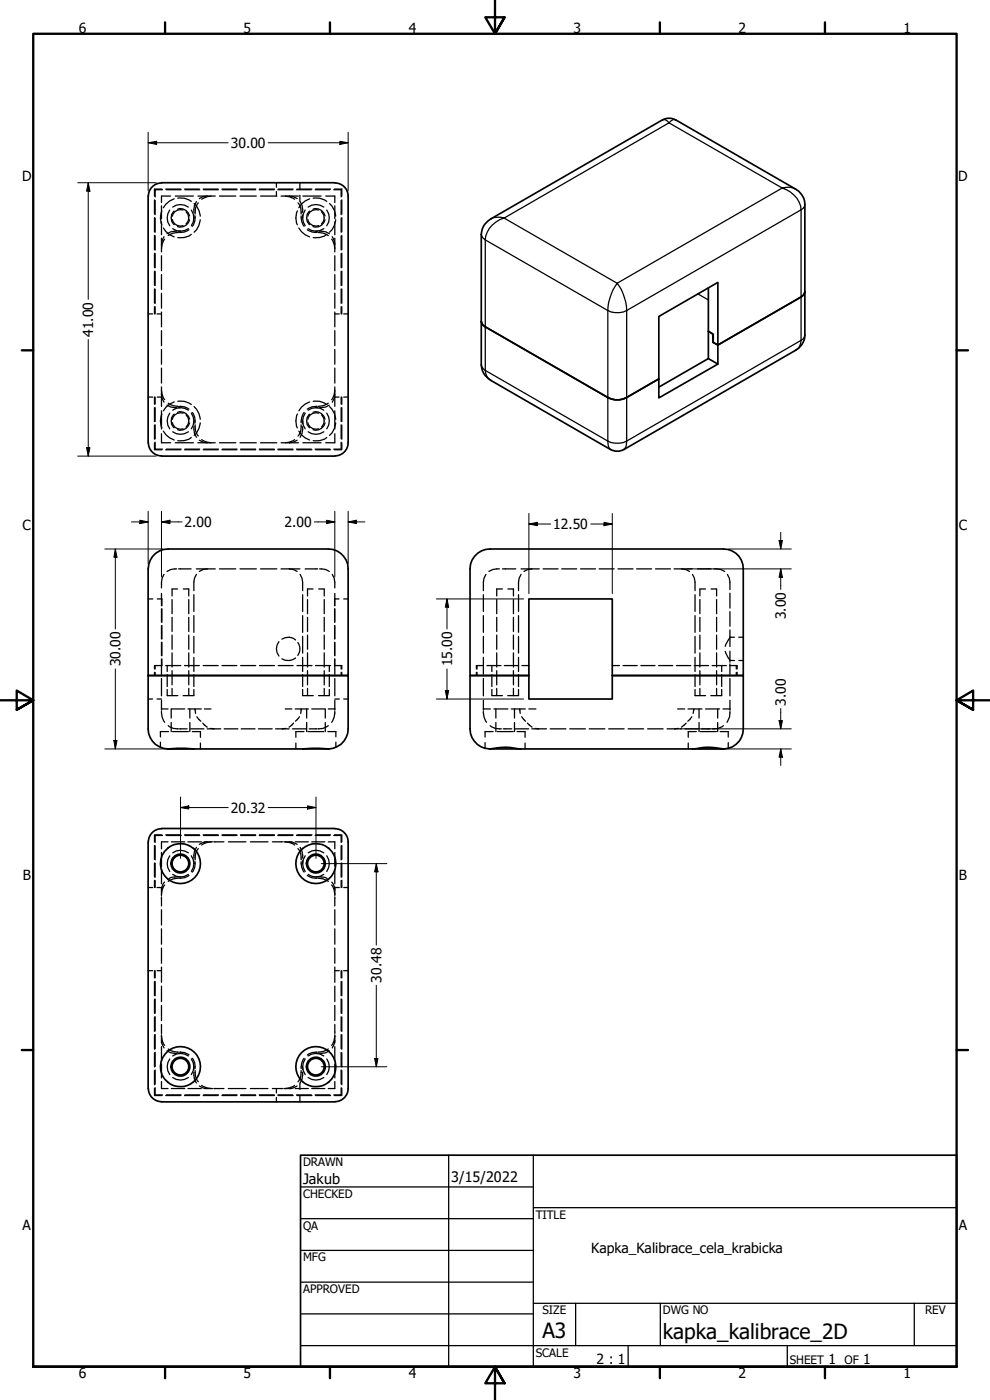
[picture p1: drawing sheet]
<svg xmlns="http://www.w3.org/2000/svg" width="297mm" height="420mm" viewBox="0 0 297 420" stroke-linecap="round" stroke-linejoin="round" font-family="sans-serif">
<!-- layer: Hidden (ANSI) -->
<g fill="none" stroke="#000" stroke-width=".38">
<path d="M46.4 60v4.2M48.6 56.7h-2.2v2.2M48.8 56.9h-2.3v2.2M49.7 56.7h4.5M49.9 56.9h4.5M51.2 58.8h-2.7v2M52.3 59.7l-1.4 .6-1.1 1-.8 1M52.6 58.8h5.4M53.3 59.5a5.2 5.2 0 0 1 4.1 .9M55.4 56.7h4.4M55.5 56.9h4.4M59.4 58.8h5.2"/>
<path d="M61 56.7h4.5M61.1 56.9h4.4M62.2 58.8l-1.3 .2-1.1 .6M63.3 58.8l-1.2 .2-1.6 .8M65.8 58.8h4.9M66.6 56.7h4.5M66.7 56.9h4.4M72 58.8h4.9M72.2 56.7h4.5M72.2 56.9h4.5M77.8 56.9h4.5M77.9 56.7h4.5"/>
<path d="M78.2 58.8h4.9M82.9 54.8v1.4M82.9 57.5v1.3M83.4 56.9h4.4M83.4 56.7h4.5M84.3 58.8h5.2M85.6 58.8l1.2 .2 1.6 .8M86.8 58.8l1.2 .2 1.2 .6M89 56.9h4.4M89.1 56.7h4.5M90 58.6v1.9l.6 1.1 .2 2.1M90 54.8v1.9"/>
<path d="M90.9 58.8h5.4M92.9 59.7l-1.3 .6-1.2 1-.7 1M94 59.5a5.2 5.2 0 0 1 4 .9M94.6 56.9h4.4M94.7 56.7h4.5M97.7 58.8h2.8v2M100.1 56.9h2.3v2.2M100.3 56.7h2.3v2.2M102.6 60v4.2M46.4 65.3v4.3M46.4 70.7v4.3M46.4 76v4.3"/>
<path d="M46.5 60.2v4.2M46.5 65.4v4.3M46.5 70.8v4.2M46.5 76.1v4.3M48.5 61.8v3.8M48.5 66.6v3.9M48.5 71.5v4.1M48.5 76.8v4.5M48.6 63.3a5.2 5.2 0 0 0 0 4.2M49 68.4l.8 1.1 1.1 1 1.4 .6M49.2 71l-.6 1.2-.1 1.2M49.4 71.8l-.8 1.5-.1 1.3"/>
<path d="M50.9 63a4 4 0 0 0 0 4.7M51.8 65.9a2.37 2.37 0 0 0 3.1 1.8M51.8 62.1a4 4 0 0 1 4.7 0M51.8 68.6l1.1 .6 1.3 .2M52.3 63.4a2.77 2.77 0 0 0 0 4M53 69.4l-1.8 .2-1.1 .5M53.3 62.8a2.75 2.75 0 0 1 3.6 2M53.5 69.8a4.8 4.8 0 0 0-3 .9M53.6 69.4h.6M54.9 63a2.45 2.45 0 0 0-3.1 1.9M55.8 63.5a2.47 2.47 0 0 1 0 3.7M56.5 68.6l-1.1 .6-1.2 .2"/>
<path d="M56.7 68.9a4 4 0 0 1-2.9 .9M56.9 66a2.78 2.78 0 0 1-3.6 2M57.4 63l.6 1.2 .2 1.2M57.4 70.3a5.2 5.2 0 0 1-4.1 1M58.2 65.4l-.2 1.3-.6 1M58.2 64.6v.8M58.2 61.1a5.6 5.6 0 0 1 1.9 3.8M58.5 64.8a3.9 3.9 0 0 1-.8 3.1M58.9 60.5l-.5 1.1-.2 2.1M59.5 60.9a4.2 4.2 0 0 0-1 3.3M60.1 66a5.6 5.6 0 0 1-1.9 3.7M89.2 63.3a5.2 5.2 0 0 0 0 4.2"/>
<path d="M89.4 60.9a4.2 4.2 0 0 1 1 3.3M89.7 68.4l.7 1.1 1.2 1 1.3 .6M90.4 64.8a4.7 4.7 0 0 0 .8 3.1M90.8 65.4l.2 1.3 .6 1M90.8 64.6v.8M91.6 63l-.6 1.2-.2 1.2M92.2 68.9a4.3 4.3 0 0 0 2.9 .9M92.4 65.9a2.37 2.37 0 0 0 3.2 1.8M92.5 68.6l1 .6 1.3 .2M92.5 62.1a4 4 0 0 1 4.7 0M92.9 63.4a2.77 2.77 0 0 0 0 4M93.9 62.8a2.75 2.75 0 0 1 3.6 2"/>
<path d="M94.8 69.4h.5M95.4 69.8a5.1 5.1 0 0 1 3.1 .9M95.6 63a2.45 2.45 0 0 0-3.2 1.9M95.9 69.4l1.8 .2 1.1 .5M96.5 63.5a2.47 2.47 0 0 1 0 3.7M97.2 68.6l-1.2 .6-1.2 .2M97.5 66a2.78 2.78 0 0 1-3.6 2M98 63a4 4 0 0 1 0 4.7M98 70.3a5.2 5.2 0 0 1-4 1M98.9 61.1a5.6 5.6 0 0 1 1.8 3.8M99.5 71.8l.8 1.5 .2 1.3M99.7 71l.6 1.2 .2 1.2"/>
<path d="M100.5 61.8v3.8M100.5 66.6v3.9M100.5 71.5v4.1M100.5 76.8v4.5M100.7 66a5.6 5.6 0 0 1-1.8 3.7M102.4 60.2v4.2M102.4 65.4v4.3M102.4 70.8v4.2M102.4 76.1v4.3M102.6 65.3v4.3M102.6 70.7v4.3M102.6 76v4.3"/>
<path d="M44.4 94.2h1.4M46.4 81.4v4.2M46.4 86.7v4.3M46.4 92.1v2.1M46.5 81.4v4.3M46.5 86.8v4.2M46.5 92.1v2.1M47.1 94.2h1.4M48.5 82.4v4.4M48.5 88v4.5M48.5 93.6v4.5M48.5 99.2v4.5"/>
<path d="M100.5 82.4v4.4M100.5 88v4.5M100.5 93.6v4.5M100.5 99.2v4.5M100.5 94.2h1.3M102.4 81.4v4.3M102.4 86.8v4.2M102.4 92.1v2.1M102.6 81.4v4.2M102.6 86.7v4.3M102.6 92.1v2.1M103.1 94.2h1.4"/>
<path d="M44.4 119.2h1.4M46.4 119.2v2.1M46.5 119.2v2.1M47.2 119.2h1.4M48.5 118.3l.1 1.3 .6 1.1M48.5 117.1l.1 1.3 .8 1.5M48.5 104.9v4.4M48.5 110.5v4.5M48.5 116.1v2.6M48.5 118.9v3.1M100.4 119.2h1.3M100.5 118.3l-.2 1.3-.6 1.1"/>
<path d="M100.5 117.1l-.2 1.3-.8 1.5M100.5 104.9v4.4M100.5 110.5v4.5M100.5 116.1v2.6M100.5 118.9v3.1M102.4 119.2v2.1M102.6 119.2v2.1M103.1 119.2h1.4M46.4 132.9v2.1h2.2M46.4 122.3v4.2M46.4 127.6v4.2M46.5 132.7v2.1h2.3"/>
<path d="M46.5 122.3v4.2M46.5 127.5v4.2M48.5 123.3v5.5M48.5 130.2v2.7h2.7M48.6 124.2a5.2 5.2 0 0 0 0 4.2M49 129.4l.8 1.1 1.1 .9 1.4 .7M49.7 135h4.5M49.9 134.8h4.5M50.1 121.6l1.1 .6 1.8 .1M50.5 121a4.8 4.8 0 0 0 3 1M50.9 124a4 4 0 0 0 0 4.7M51.8 126.9a2.37 2.37 0 0 0 3.1 1.8"/>
<path d="M51.8 129.6a4 4 0 0 0 4.7 0M52.3 120.6l-1.4 .7-1.1 .9-.8 1.1M52.3 124.3a2.77 2.77 0 0 0 0 4.1M52.6 132.9h5.4M53.3 123.7a2.75 2.75 0 0 1 3.6 2.1M53.3 120.4a5.2 5.2 0 0 1 4.1 1M53.6 122.3h.6M53.8 122a4 4 0 0 1 2.9 .8M54.2 122.3l1.2 .2 1.1 .6M54.2 122.3l-1.3 .2-1.1 .6M54.9 124a2.45 2.45 0 0 0-3.1 1.8M55.4 135h4.4"/>
<path d="M55.5 134.8h4.4M55.8 124.5a2.47 2.47 0 0 1 0 3.7M56.9 126.9a2.78 2.78 0 0 1-3.6 2M57.4 124l.6 1.1 .2 1.2M57.4 131.3a5.2 5.2 0 0 1-4.1 .9M57.7 123.8a3.9 3.9 0 0 1 .8 3.1M58.2 128.1l.2 2 .5 1.1M58.2 126.3l-.2 1.3-.6 1.1M58.2 126.3v.9M58.2 122a5.6 5.6 0 0 1 1.9 3.8M58.5 127.5a4.2 4.2 0 0 0 1 3.4M59.4 132.9h5.2"/>
<path d="M59.8 132.1l1.1 .6 1.3 .2M60.1 126.9a5.6 5.6 0 0 1-1.9 3.8M60.5 131.9l1.6 .8 1.2 .2M61 135h4.5M61.1 134.8h4.4M65.8 132.9h4.9M66.6 135h4.5M66.7 134.8h4.4M72 132.9h4.9M72.2 135h4.5M72.2 134.8h4.5M77.8 134.8h4.5"/>
<path d="M77.9 135h4.5M78.2 132.9h4.9M83.4 134.8h4.4M83.4 135h4.5M84.3 132.9h5.2M88.4 131.9l-1.6 .8-1.2 .2M89 134.8h4.4M89.1 135h4.5M89.2 132.1l-1.2 .6-1.2 .2M89.2 124.2a5.2 5.2 0 0 0 0 4.2M89.7 129.4l.7 1.1 1.2 .9 1.3 .7M90.4 127.5a4.2 4.2 0 0 1-1 3.4"/>
<path d="M90.8 128.1l-.2 2-.6 1.1M90.8 126.3l.2 1.3 .6 1.1M90.8 126.3v.9M90.9 132.9h5.4M91.2 123.8a4.7 4.7 0 0 0-.8 3.1M91.6 124l-.6 1.1-.2 1.2M92.4 126.9a2.37 2.37 0 0 0 3.2 1.8M92.5 129.6a4 4 0 0 0 4.7 0M92.9 120.6l-1.3 .7-1.2 .9-.7 1.1M92.9 124.3a2.77 2.77 0 0 0 0 4.1M93.9 123.7a2.75 2.75 0 0 1 3.6 2.1M94 120.4a5.2 5.2 0 0 1 4 1"/>
<path d="M94.6 134.8h4.4M94.7 135h4.5M94.8 122.3l-1.3 .2-1 .6M94.8 122.3l1.2 .2 1.2 .6M94.8 122.3h.5M95.1 122a4.3 4.3 0 0 0-2.9 .8M95.6 124a2.45 2.45 0 0 0-3.2 1.8M96.5 124.5a2.47 2.47 0 0 1 0 3.7M97.5 126.9a2.78 2.78 0 0 1-3.6 2M98 124a4 4 0 0 1 0 4.7M98 131.3a5.2 5.2 0 0 1-4 .9M98.5 121a5.1 5.1 0 0 1-3.1 1"/>
<path d="M98.8 121.6l-1.1 .6-1.8 .1M98.9 122a5.6 5.6 0 0 1 1.8 3.8M100.5 123.3v5.5M100.5 130.2v2.7h-2.8M100.7 126.9a5.6 5.6 0 0 1-1.8 3.8M102.4 122.3v4.2M102.4 127.5v4.2M102.4 132.7v2.1h-2.3M102.6 132.9v2.1h-2.3M102.6 122.3v4.2M102.6 127.6v4.2M44.4 179.7h1.4"/>
<path d="M47.2 179.7h1.4v2.1M48.5 178.1v3.7M49.2 172.4l-.6 1.1-.1 2.9M51.6 179.9v4.3M53 170.7l-1.8 .2-1.1 .6M53.3 176.8h-1.7v2.1M53.6 170.7h3.7M55 176.8h1.6v2.1M56.6 179.9v4.3M58.2 178.5v5M58.9 172.4l-.5 1.1-.2 1.2v2.6M58.9 170.7h5.7"/>
<path d="M62.2 170.7l-1.3 .2-1.1 .6M65.8 170.7h4.9M72 170.7h4.9M78.2 170.7h4.9M84.3 170.7h5.7M86.8 170.7l1.2 .2 1.2 .6M90 172.4l.6 1.1 .2 1.2v2.6M90.8 178.5v5M91.6 170.7h3.7M92.3 179.9v4.3M93.9 176.8h-1.6v2.1M95.6 176.8h1.7v2.1"/>
<path d="M95.9 170.7l1.8 .2 1.1 .6M97.3 179.9v4.3M99.7 172.4l.6 1.1 .2 2.9M100.5 178.1v3.7M101.7 179.7h-1.3v2.1M103.1 179.7h1.4M145 178.5v5M145.8 172.4l-.6 1.1-.2 1.2v2.6M149 179.9v4.3M149.9 170.7l-2.1 .2-1.1 .6M150.7 170.7h4M150.7 176.8h-1.7v2.1"/>
<path d="M152.4 176.8h1.7v2.1M154.1 179.9v4.3M155.6 178.5v5M156.3 172.4l-.5 1.1-.2 1.2v2.6M156.3 170.7h5.5M159.6 170.7l-1.3 .2-1.1 .6M162.9 170.7h4.5M168.5 170.7h4.5M174.2 170.7h4.5M179.8 170.7h4.5M185.4 170.7h4.5M191 170.7h4.5"/>
<path d="M196.7 170.7h4.5M202.2 170.7h5.5M204.5 170.7l1.2 .2 1.2 .6M207.8 172.4l.5 1.1 .2 1.2v2.6M208.5 178.5v5M209.3 170.7h4.1M210 179.9v4.3M211.7 176.8h-1.7v2.1M213.4 176.8h1.6v2.1M214.2 170.7l2.1 .2 1.1 .6M215 179.9v4.3M218.2 172.4l.6 1.1 .2 3.5"/>
<path d="M219 178v4.5M46.5 199.7v1.1M48.5 182.7v4M48.5 187.7v4M48.5 192.8v4M48.5 197.8v4.6M48.6 197.8v1.9h-2.2v1.1M48.6 182.7v4M48.6 187.7v4M48.6 192.8v4M49.7 199.7h4.5M50.2 199.7v1.8"/>
<path d="M51.6 185.3v4.2M51.6 190.6v4.3M51.6 195.9v4.3M55.4 199.7h4.4M56.6 185.3v4.2M56.6 190.6v4.3M56.6 195.9v4.3M58.2 184.8v5M58.2 191v5M58.2 197.3v4.2M61 199.7h4.5M66.6 199.7h4.5"/>
<path d="M72.2 199.7h4.5M77.9 199.7h4.5M83.4 199.7h4.5M83.7 192.6a3.4 3.4 0 0 0 0 4.3M84.6 191.8a3.2 3.2 0 0 1 4 .3M88.6 197.5a3.7 3.7 0 0 1-4 .2M89.1 199.7h4.5M89.3 192.8a3.3 3.3 0 0 1 0 3.9M90.8 184.8v5M90.8 191v5M90.8 197.3v4.2M92.3 185.3v4.2"/>
<path d="M92.3 190.6v4.3M92.3 195.9v4.3M94.7 199.7h4.5M97.3 185.3v4.2M97.3 190.6v4.3M97.3 195.9v4.3M98.8 199.7v1.8M100.4 182.7v4M100.4 187.7v4M100.4 192.8v4M100.4 197.8v1.9h2.2v1.1M100.5 182.7v4"/>
<path d="M100.5 187.7v4M100.5 192.8v4M100.5 197.8v4.6M102.4 199.7v1.1M143.1 199.7v1.1M145 199.7h-2.1v1.1M145 184.8v5M145 191v5M145 197.3v5.1M146.1 199.7h4.2M147.6 199.7v1.8M149 185.3v4.2"/>
<path d="M149 190.6v4.3M149 195.9v4.3M151.3 199.7h4.3M154.1 185.3v4.2M154.1 190.6v4.3M154.1 195.9v4.3M155.6 184.8v5M155.6 191v5M155.6 197.3v4.2M156.6 199.7h2.1M183.7 199.7h2.2M186.9 199.7h4.3"/>
<path d="M192.3 199.7h4.2M197.6 199.7h4.3M202.9 199.7h4.4M208.3 199.7h4.3M208.5 184.8v5M208.5 191v5M208.5 197.3v4.2M210 185.3v4.2M210 190.6v4.3M210 195.9v4.3M213.7 199.7h4.2M215 185.3v4.2"/>
<path d="M215 190.6v4.3M215 195.9v4.3M216.5 199.7v1.8M217.6 195.5l1.4 2.7h1.3M219 199.7h2.2v1.1M219 183.6v4.3M219 189.1v4.9M219 195.4v3.3M219 199.2v3.2M220.3 191.2h-1.3l-1.4 2.8M220.9 199.7v1.1M221.7 198.2h1.3"/>
<path d="M221.7 191.2h1.3M44.4 209.8h1.4M46.4 201.8v.9M46.5 201.8v.9M47.1 209.8h1.4M48.5 213.5a5.2 5.2 0 0 0 .9 3.3M48.5 203.6v5.2M48.5 210.2v2.9M48.5 212.8h1.9M50.2 206.9v1.9h3.1M50.2 202.5v3.5M50.5 217.8a4 4 0 0 0 3 .9"/>
<path d="M50.5 219.6h-2.4v1.5M51.4 212.8v2.7M51.4 216.8v2.8M51.4 212.8h4M51.6 201.3v4.2M51.6 206.6v2.2M51.8 219.6h4.7M53.8 218.7h2.3M56.4 212.8h4M56.6 201.3v4.2M56.6 206.6v2.2M57 212.8v2.7"/>
<path d="M57 216.8v2.8M57.1 218.7h4.1M57.7 219.6h2.4v1.7M58.2 202.5v3.5M58.2 206.9v1.9h-3.3M58.5 212.8l.2 1.3M59.1 215.1l1.2 1.4M60.8 217l1.4 1.2M61.3 212.8h2M62.2 218.7h4M63.2 218.6l1 .1M67.2 218.7h4.2"/>
<path d="M72.4 218.7h4.1M77.5 218.7h4.2M82.7 218.7h4M85.6 212.8h2M85.8 218.6l-1.1 .1M87.8 218.7h4M88.1 217l-1.4 1.2M88.6 212.8h3.9M89.9 215.1l-1.3 1.4M90.4 212.8l-.2 1.3M90.8 202.5v3.5M90.8 206.9v1.9h3.2"/>
<path d="M91.2 219.6h-2.4v1.7M92 212.8v2.7M92 216.8v2.8M92.3 201.3v4.2M92.3 206.6v2.2M92.4 219.6h4.8M92.8 218.7h2.3M93.5 212.8h4M97.3 201.3v4.2M97.3 206.6v2.2M97.6 212.8v2.7M97.6 216.8v2.8"/>
<path d="M98.4 219.6h2.4v1.5M98.5 217.8a4.2 4.2 0 0 1-3.1 .9M98.5 212.8h2M98.8 206.9v1.9h-3.2M98.8 202.5v3.5M100.5 213.5a5.2 5.2 0 0 1-1 3.3M100.5 203.6v5.2M100.5 210.2v2.9M100.5 209.8h1.3M102.4 201.8v.9M102.6 201.8v.9M103.1 209.8h1.4"/>
<path d="M142.9 201.8v.9M143.1 201.8v.9M145 213.5a5.2 5.2 0 0 0 1 3.3M145 212.8h2.1M145 203.6v5.2M145 210.2v2.9M147.1 217.8a4.2 4.2 0 0 0 3.3 .9M147.6 206.9v1.9h3.1M147.6 202.5v3.5M148 219.6h-2.5v1.6M148.2 212.8h4.2M148.8 212.8v2.7"/>
<path d="M148.8 216.8v2.8M149 201.3v4.2M149 206.6v2.2M149.2 219.6h4.8M151 218.7h2.5M153.4 212.8h4.2M154.1 201.3v4.2M154.1 206.6v2.2M154.4 212.8v2.7M154.4 216.8v2.8M154.6 218.7h4M155.1 219.6h2.4v1.7"/>
<path d="M155.6 206.9v1.9h-3.3M155.6 202.5v3.5M156 212.8l.1 1.3M156.5 215.1l1.2 1.4M158.2 217l1.4 1.2M158.7 212.8h2.1M159.6 218.7h4.4M160.6 218.6l1 .1M165.1 218.7h4.7M170.9 218.7h4.7M176.8 218.7h4.7M182.6 218.7h4.7"/>
<path d="M188.5 218.7h4.6M194.3 218.7h4.6M200.2 218.7h4.3M203.3 212.8h2.1M203.5 218.6l-1.1 .1M205.5 218.7h4M205.9 217l-1.4 1.2M206.4 212.8h4.2M207.6 215.1l-1.2 1.4M208.2 212.8l-.2 1.3M208.5 206.9v1.9h3.2M208.5 202.5v3.5"/>
<path d="M208.9 219.6h-2.4v1.7M209.7 212.8v2.7M209.7 216.8v2.8M210 201.3v4.2M210 206.6v2.2M210.1 219.6h4.8M210.5 218.7h2.6M211.7 212.8h4.2M215 201.3v4.2M215 206.6v2.2M215.3 212.8v2.7M215.3 216.8v2.8"/>
<path d="M216.1 219.6h2.4v1.6M216.5 206.9v1.9h-3.2M216.5 202.5v3.5M216.9 212.8h2.1M217 217.8a4.4 4.4 0 0 1-3.3 .9M219 213.5a4.6 4.6 0 0 1-.9 3.3M219 203.6v5.2M219 210.2v2.9M220.9 201.8v.9M221.2 201.8v.9M48.1 222.7v1.6M60.1 223v1.8"/>
<path d="M88.8 223v1.8M100.8 222.7v1.6M145.5 222.9v1.7M157.5 223v1.8M206.5 223v1.8M218.5 222.9v1.7M46.4 253.7v4.2M46.4 259v4.2M46.5 253.9v4.1M46.5 259.1v4.1M48.5 255.8v4.2M48.6 250.5h-2.2v2.1"/>
<path d="M48.8 250.7h-2.3v2.1M49.7 250.5h4.5M49.9 250.7h4.5M50.4 252.6h-1.9v2.1M50.9 256.8a4 4 0 0 0 0 4.7M51.4 252.6h4M51.8 255.9a4 4 0 0 1 4.7 0M55.4 250.5h4.4M55.5 250.7h4.4M56.4 252.6h4M57.4 256.8l.6 1.2 .2 1.2M58.2 259.2l-.2 1.2-.6 1.1"/>
<path d="M58.2 258.4v.8M58.5 258.6a3.9 3.9 0 0 1-.8 3.1M58.9 254.3l-.5 1.1-.2 2.1M59.5 254.7a4.2 4.2 0 0 0-1 3.3M61 250.5h4.5M61.1 250.7h4.4M61.3 252.6h2.5M62.2 252.6l-1.3 .2-1.1 .6M63.3 252.6l-1.2 .2-1.6 .8M64.1 252.6h3.1M66.6 250.5h4.5M66.7 250.7h4.4"/>
<path d="M68.5 252.6h5.3M72.2 250.5h4.5M72.2 250.7h4.5M75.1 252.6h5.3M77.8 250.7h4.5M77.9 250.5h4.5M81.7 252.6h3.1M83.4 250.7h4.4M83.4 250.5h4.5M85.2 252.6h2.4M85.6 252.6l1.2 .2 1.6 .8M86.8 252.6l1.2 .2 1.2 .6"/>
<path d="M88.6 252.6h3.9M89 250.7h4.4M89.1 250.5h4.5M89.4 254.7a4.2 4.2 0 0 1 1 3.3M90 254.3l.6 1.1 .2 2.1M90.4 258.6a4.7 4.7 0 0 0 .8 3.1M90.8 258.4v.8M91.6 256.8a4 4 0 0 0 0 4.7M92.5 255.9a4 4 0 0 1 4.7 0M93.5 252.6h4M94.6 250.7h4.4M94.7 250.5h4.5"/>
<path d="M98 256.8a4 4 0 0 1 0 4.7M98.5 252.6h2v2.1M100.1 250.7h2.3v2.1M100.3 250.5h2.3v2.1M100.5 255.8v4.2M102.4 253.9v4.1M102.4 259.1v4.1M102.6 253.7v4.2M102.6 259v4.2M44.4 266.4h1.4M46.4 264.2v2.2M46.5 264.3v2.1"/>
<path d="M47.1 266.4h1.5M48.5 261v4.2M48.5 266.3v2.5M48.5 269.2v2.7M48.5 273v4.6M48.5 278.7v4.7M48.5 266.9v.3M48.6 266.4l-.1 .2M49.3 264.7l-.7 1.7M49.4 265.6l-.8 1.5-.1 1.3M51.8 262.4a4 4 0 0 0 4.7 0M53 263.2l-1.6 .1-.7 .3"/>
<path d="M53.5 263.6a4.8 4.8 0 0 0-3 .9M53.6 263.2h.6M56.7 262.7a4 4 0 0 1-2.9 .9M92.2 262.7a4.3 4.3 0 0 0 2.9 .9M92.5 262.4a4 4 0 0 0 4.7 0M94.8 263.2h.5M95.4 263.6a5.1 5.1 0 0 1 3.1 .9M95.9 263.2l1.6 .1 .7 .3M99.5 265.6l.8 1.5 .2 1.3M99.6 264.7l.4 .6 .4 1.3M100.5 261v4.2M100.5 266.3v2.5"/>
<path d="M100.5 269.2v2.7M100.5 273v4.6M100.5 278.7v4.7M100.5 266.4h1.3M102.4 264.3v2.1M102.6 264.2v2.2M103.1 266.4h1.4M44.4 291.3h1.4M46.4 291.3v2.2M46.4 294.6v4.2M46.4 299.9v4.2M46.5 291.3v2.2"/>
<path d="M46.5 294.6v4.2M46.5 299.8v4.3M47.1 291.3h1.4M48.5 284.5v4.6M48.5 290.2v4.6M48.5 296v4.6M100.5 284.5v4.6M100.5 290.2v4.6M100.5 296v4.6M100.5 291.3h1.3M102.4 291.3v2.2M102.4 294.6v4.2"/>
<path d="M102.4 299.8v4.3M102.6 291.3v2.2M102.6 294.6v4.2M102.6 299.9v4.2M103.1 291.3h1.4M46.4 305.2v4.3M46.4 310.6v4.3M46.4 316v4.2M46.5 305.2v4.2M46.5 310.5v4.2M46.5 315.8v4.3M48.5 312.1l.1 1.3 .6 1.1"/>
<path d="M48.5 310.9l.1 1.3 .8 1.5M48.5 301.7v4.6M48.5 307.4v2.8M48.5 310.6v2.4M48.5 314.1v4.2M48.5 319.3v4.2M50.1 315.4l1.1 .6 1.8 .1M50.5 314.8a4.8 4.8 0 0 0 3 1M50.9 317.8a4 4 0 0 0 0 4.7M51.8 316.9a4 4 0 0 1 4.7 0M53.6 316.1h.6M53.8 315.8a4 4 0 0 1 2.9 .8"/>
<path d="M57.4 317.8l.6 1.1 .2 1.2M57.7 317.6a3.9 3.9 0 0 1 .8 3.1M91.2 317.6a4.7 4.7 0 0 0-.8 3.1M91.6 317.8a4 4 0 0 0 0 4.7M92.5 316.9a4 4 0 0 1 4.7 0M94.8 316.1h.5M95.1 315.8a4.3 4.3 0 0 0-2.9 .8M98 317.8a4 4 0 0 1 0 4.7M98.5 314.8a5.1 5.1 0 0 1-3.1 1M98.8 315.4l-1.1 .6-1.8 .1M100.5 312.1l-.2 1.3-.6 1.1M100.5 310.9l-.2 1.3-.8 1.5"/>
<path d="M100.5 301.7v4.6M100.5 307.4v2.8M100.5 310.6v2.4M100.5 314.1v4.2M100.5 319.3v4.2M102.4 305.2v4.2M102.4 310.5v4.2M102.4 315.8v4.3M102.6 305.2v4.3M102.6 310.6v4.3M102.6 316v4.2M46.4 326.6v2.2h2.2"/>
<path d="M46.4 321.3v4.2M46.5 326.4v2.2h2.3M46.5 321.1v4.3M48.5 324.6v2.1h1.9M49.7 328.8h4.5M49.9 328.6h4.5M51.4 326.7h4M51.8 323.4a4 4 0 0 0 4.7 0M55.4 328.8h4.4M55.5 328.6h4.4M56.4 326.7h4M58.2 321.8l.2 2.1 .5 1.1"/>
<path d="M58.2 320.1l-.2 1.3-.6 1.1M58.2 320.1v.9M58.5 321.3a4.2 4.2 0 0 0 1 3.4M59.8 325.9l1.1 .6 1.3 .2M60.5 325.7l1.6 .8 1.2 .2M61 328.8h4.5M61.1 328.6h4.4M61.3 326.7h2.5M64.1 326.7h3.1M66.6 328.8h4.5M66.7 328.6h4.4M68.5 326.7h5.3"/>
<path d="M72.2 328.8h4.5M72.2 328.6h4.5M75.1 326.7h5.3M77.8 328.6h4.5M77.9 328.8h4.5M81.7 326.7h3.1M82.9 326.7v1.3M82.9 329.4v1.3M83.4 328.6h4.4M83.4 328.8h4.5M85.2 326.7h2.4M88.4 325.7l-1.6 .8-1.2 .2"/>
<path d="M88.6 326.7h3.9M89 328.6h4.4M89.1 328.8h4.5M89.2 325.9l-1.2 .6-1.2 .2M90 325.1v1.8M90 328.8v1.9M90.4 321.3a4.2 4.2 0 0 1-1 3.4M90.8 321.8l-.2 2.1-.6 1.1M90.8 320.1v.9M92.5 323.4a4 4 0 0 0 4.7 0M93.5 326.7h4M94.6 328.6h4.4"/>
<path d="M94.7 328.8h4.5M100.5 324.6v2.1h-2M102.4 326.4v2.2h-2.3M102.4 321.1v4.3M102.6 326.6v2.2h-2.3M102.6 321.3v4.2"/>
</g>
<g fill="#000">
<circle cx="48.5" cy="212.8" r=".19"/>
<circle cx="100.5" cy="212.8" r=".19"/>
<circle cx="145" cy="212.8" r=".19"/>
<circle cx="219" cy="212.8" r=".19"/>
<circle cx="100.4" cy="266.4" r=".19"/>
<circle cx="100.5" cy="266.4" r=".19"/>
</g>
<!-- layer: Visible (ANSI) -->
<g fill="none" stroke="#000" stroke-width=".51">
<path d="M44.4 58.8v74.1M48.5 54.8h52M48.5 54.9a4 4 0 0 0-4 4M100.5 54.9a4 4 0 0 1 4 4M104.5 58.8v74.1M144.4 96.4l.6 1.2 .6 .5 36.8 21.2a5.8 5.8 0 0 0 5.6 0l9.7-5.6M212.5 86.4v13l1.5 .9v2.5l1.4 .7v-18.7l-17.7 10.2v18.7M241.5 87.5l-.5 1.1-.7 .5-24.9 14.4M212.5 107.6l2.9 1.7M213.9 102.7v-2.5l-1.4-.8v8.2l-14.8 8.6M214 102.6l1.4 .9v5.8l-17.7 10.1v-5.7M44.5 132.9a4 4 0 0 0 4 3.9"/>
<path d="M48.5 136.9h52M104.5 132.9a4 4 0 0 1-4 3.9M183.2 134.9l-35.9-20.7a5.6 5.6 0 0 1-2.9-4.7v-39.2a5.6 5.6 0 0 1 2.9-4.6l51.5-29.7 1.7-.5 1.1 .1 1.1 .4 36 20.7a5.3 5.3 0 0 1 2.8 4.6v39.3a5.3 5.3 0 0 1-2.8 4.5l-51.5 29.8M183.2 134.9l1.7 .5 1.2-.1 1.1-.4M46.7 166l2.4-1.1 1.4-.1h48a6 6 0 0 1 6 5.9v32h-4h4v16a6.1 6.1 0 0 1-5.8 6.1h-48.4a6 6 0 0 1-5.9-6.1v-48a6.3 6.3 0 0 1 2.3-4.7zM44.4 202.7h56.1zM158.7 202.7h-17.7v-32a6 6 0 0 1 6.1-5.9h69.9a5.9 5.9 0 0 1 6 5.9v32h-4M158.7 202.7v-23h25v23M158.7 202.7h-17.7v16a6.1 6.1 0 0 0 5.9 6.1h70.3a6 6 0 0 0 5.8-6.1v-16h-4M158.7 202.7v7.1h25v-7.1M183.7 202.7h35.3M50.4 224.8l2.9-.2 4.8 .2"/>
<path d="M90.8 224.8l2.8-.2 4.9 .2M147 224.8a21.4 21.4 0 0 1 9.3 0M207.8 224.8a21.7 21.7 0 0 1 9.3 0M44.4 252.6l.1 74.1a4 4 0 0 0 4 3.9M48.5 248.6h52M48.5 248.7a4 4 0 0 0-4 4M58.1 254.6a6 6 0 0 1 .7 8.4 6 6 0 0 1-8.3 .9M58.1 254.7a6 6 0 0 0-8.6 .7 6 6 0 0 0 1 8.5M100.5 248.7a4 4 0 0 1 4 4M104.5 252.6v74.1a4 4 0 0 1-4 3.9M98.5 263.9a6 6 0 0 1-9.5-3.1 6 6 0 0 1 6.3-7.6 6 6 0 0 1 4.8 8.7l-.7 1.1-.9 .9M50.5 315.4a6 6 0 0 1 8.3 .9 6 6 0 0 1-.7 8.3"/>
<path d="M50.5 315.4a6 6 0 0 0-1 8.5 6 6 0 0 0 8.6 .8M98.5 315.4a6 6 0 0 0-9.6 3.5 6 6 0 0 0 7.3 7.1 6 6 0 0 0 3.2-9.7l-.9-.9M48.5 330.7h52"/>
<circle cx="54.1" cy="259.2" r="2.51"/>
<circle cx="54.1" cy="259.2" r="2.83"/>
<circle cx="94.8" cy="259.2" r="2.51"/>
<circle cx="94.8" cy="259.2" r="2.83"/>
<circle cx="54.1" cy="320.1" r="2.51"/>
<circle cx="54.1" cy="320.1" r="2.83"/>
<circle cx="94.8" cy="320.1" r="2.51"/>
<circle cx="94.8" cy="320.1" r="2.83"/>
</g>
<!-- layer: Visible Narrow (ANSI) -->
<g fill="none" stroke="#000" stroke-width=".38">
<path d="M198.8 36a1.7 1.7 0 0 1 1.9 .9 1.74 1.74 0 0 1 2.1-.9M238.7 56.7a4.9 4.9 0 0 0-4-.3 7.9 7.9 0 0 1 5.6 6.6M147.3 65.7a5.3 5.3 0 0 1 4-.3 7.7 7.7 0 0 0-5.7 6.6l-.6-.5-.6-1.2M151.3 65.4l49.4-28.5 34 19.5-49.5 28.6zM241.5 61.3l-.5 1.2-.7 .5M182.4 93.2l-36.8-21.2v39.2M182.4 93.2v39.2l-36.8-21.2M185.2 85a14.2 14.2 0 0 1 2.8 8.2 6.3 6.3 0 0 1-5.6 0 15.4 15.4 0 0 1 2.8-8.2zM188 93.2l52.3-30.2v39.2l-52.3 30.2zM209.4 88.2l3.1 1.8M144.4 109.5l.6 1.2 .6 .5M145.6 111.2a3.5 3.5 0 0 0 1.7 3"/>
<path d="M241.5 100.6l-.5 1.1-.7 .5a3.3 3.3 0 0 1-1.6 2.9M183.2 134.9a2.76 2.76 0 0 1-.8-2.5 6.3 6.3 0 0 0 5.6 0 2.76 2.76 0 0 1-.8 2.5"/>
</g>
<!-- layer: Border (ANSI) -->
<g fill="none" stroke="#000" stroke-width=".7">
<path d="M49.5 6.7v3.4M99 6.7v3.4M148.5 .2v9.9l-2.9-4.9h5.8l-2.9 4.9 2.9-4.9M198 6.7v3.4M247.5 6.7v3.4M6.5 105.1h3.5M287 105.1h3.4M0 210.2h10l-5-3v5.8l5-2.8-5 2.8M297 210.2h-10l5-3v5.8l-5-2.8 5 2.8M6.5 315.1h3.5M287 315.1h3.4M10 410.2v-400.1h277v400.1h-277h277"/>
<path d="M49.5 410.2v3.4M99 410.2v3.4M151.4 415.1l-2.9-4.9 2.9 4.9h-5.8l2.9-4.9v10M198 410.2v3.4M247.5 410.2v3.4"/>
</g>
<!-- layer: Title (ANSI) -->
<g fill="none" stroke="#000" stroke-width=".38">
<path d="M90.2 356.2h69.8M134.6 346.7v63.5M160 346.7v63.5M90.2 365.7h69.8M90.2 375.3h69.8M160 362.4h127M90.2 384.8h69.8M90.2 394.3h69.8M160 391.1h127M172.7 391.1v12.7M198.1 391.1v12.7M274.3 391.1v12.7"/>
<path d="M90.2 403.8h196.8M188.5 403.8v6.4M236.2 403.8v6.4"/>
</g>
<path d="M90.2 346.7h196.8v63.5h-196.8z" fill="none" stroke="#000" stroke-width=".51"/>
<!-- layer: Dimension (ANSI) -->
<g fill="none" stroke="#000" stroke-width=".3">
<path d="M44.4 39.7v17.6M104.5 39.7v17.6M23.3 54.8h23.6M26.5 54.8l.5 2.6h-1zM26.5 54.8v35M44.4 42.8l2.6-.4v.9zM44.4 42.8h24.1M80.5 42.8h24M102 42.4l2.5 .4-2.5 .5zM26.5 101.9v35M23.3 136.9h23.6M26 134.3h1l-.5 2.6z"/>
<path d="M39.4 156.6h5M42 156.1l2.4 .5-2.4 .5zM44.4 153.5v15.6M48.5 156.6l2.5-.5v1zM48.5 156.6h6.1M48.5 153.5v19.6M94.3 156.6h6.2M98 156.1l2.5 .5-2.5 .5zM100.5 153.5v19.6M104.5 156.6l2.4-.5v1zM104.5 153.5v15.6M104.5 156.6h5"/>
<path d="M158.7 157.3l2.5-.5v1zM158.7 157.3h6.5M158.7 154.1v24.1M177.2 157.3h6.5M181.2 156.8l2.5 .5-2.5 .5zM183.7 154.1v24.1M234.3 159.7v5.1M31.4 164.8h17.4M34.6 164.8l.5 2.4h-.9zM34.6 164.8v24M130.9 179.7h26.2M134.1 179.7l.5 2.5h-1z"/>
<path d="M134.1 179.7v9.1M206.1 170.7h31.3M218.6 164.8h18.8M233.7 162.2h1.1l-.5 2.6zM234.3 170.7l.5 2.6h-1.1zM234.3 170.7v6.2M34.6 200.8v24M130.9 209.8h26.2M133.6 207.2h1l-.5 2.6zM134.1 200.8v9M204.1 218.7h33.3M233.7 216.3h1.1l-.5 2.4z"/>
<path d="M234.3 212.6v6.1M31.4 224.8h25.1M34.2 222.2h.9l-.5 2.6zM54.2 239.2v18.4M94.8 239.2v18.4M209.4 224.8h28M234.3 224.8l.5 2.4h-1.1zM234.3 224.8v4.9M54.2 242.4l2.4-.5v.9zM54.2 242.4h14.3M80.5 242.4h14.3M92.3 241.9l2.5 .5-2.5 .4z"/>
<path d="M96.4 259.2h19.7M112.9 259.2l.5 2.5h-1zM112.9 259.2v24.4M112.9 295.7v24.4M112.4 317.7h1l-.5 2.4zM96.4 320.1h19.7"/>
</g>
<g fill="#000">
<path d="M26.5 54.8l.5 2.6h-1z" fill-rule="evenodd"/>
<path d="M44.4 42.8l2.6-.4v.9z" fill-rule="evenodd"/>
<path d="M102 42.4l2.5 .4-2.5 .5z" fill-rule="evenodd"/>
<path d="M26 134.3h1l-.5 2.6z" fill-rule="evenodd"/>
<path d="M42 156.1l2.4 .5-2.4 .5z" fill-rule="evenodd"/>
<path d="M48.5 156.6l2.5-.5v1z" fill-rule="evenodd"/>
<path d="M98 156.1l2.5 .5-2.5 .5z" fill-rule="evenodd"/>
<path d="M104.5 156.6l2.4-.5v1z" fill-rule="evenodd"/>
<path d="M158.7 157.3l2.5-.5v1z" fill-rule="evenodd"/>
<path d="M181.2 156.8l2.5 .5-2.5 .5z" fill-rule="evenodd"/>
<path d="M34.6 164.8l.5 2.4h-.9z" fill-rule="evenodd"/>
<path d="M233.7 162.2h1.1l-.5 2.6z" fill-rule="evenodd"/>
<path d="M234.3 170.7l.5 2.6h-1.1z" fill-rule="evenodd"/>
<path d="M134.1 179.7l.5 2.5h-1z" fill-rule="evenodd"/>
<path d="M133.6 207.2h1l-.5 2.6z" fill-rule="evenodd"/>
<path d="M233.7 216.3h1.1l-.5 2.4z" fill-rule="evenodd"/>
<path d="M34.2 222.2h.9l-.5 2.6z" fill-rule="evenodd"/>
<path d="M234.3 224.8l.5 2.4h-1.1z" fill-rule="evenodd"/>
<path d="M54.2 242.4l2.4-.5v.9z" fill-rule="evenodd"/>
<path d="M92.3 241.9l2.5 .5-2.5 .4z" fill-rule="evenodd"/>
<path d="M112.9 259.2l.5 2.5h-1z" fill-rule="evenodd"/>
<path d="M112.4 317.7h1l-.5 2.4z" fill-rule="evenodd"/>
</g>
<g font-size="6.3">
<text x="162.8" y="401.7">A3</text>
<text x="198.9" y="401.8">kapka_kalibrace_2D</text>
</g>
<g font-size="4.3">
<text x="90.9" y="355.3">Jakub</text>
<text x="135.4" y="354.8">3/15/2022</text>
</g>
<g font-size="4.2">
<text x="23.6" y="9.8">6</text>
<text x="73.1" y="9.8">5</text>
<text x="122.6" y="9.8">4</text>
<text x="172.1" y="9.8">3</text>
<text x="221.6" y="9.8">2</text>
<text x="271.1" y="9.8">1</text>
<text x="69.3" y="44.4">30.00</text>
<text x="6.7" y="54.2">D</text>
<text x="287.5" y="54.2">D</text>
<text x="28" y="101.1" transform="rotate(-90 28 101.1)">41.00</text>
<text x="6.8" y="159.2">C</text>
<text x="55.4" y="158.2">2.00</text>
<text x="85.4" y="158.2">2.00</text>
<text x="166" y="158.8">12.50</text>
<text x="287.7" y="159.2">C</text>
<text x="235.8" y="185.8" transform="rotate(-90 235.8 185.8)">3.00</text>
<text x="36.1" y="199.9" transform="rotate(-90 36.1 199.9)">30.00</text>
<text x="135.6" y="199.9" transform="rotate(-90 135.6 199.9)">15.00</text>
<text x="235.8" y="211.8" transform="rotate(-90 235.8 211.8)">3.00</text>
<text x="69.3" y="243.9">20.32</text>
<text x="6.9" y="264.2">B</text>
<text x="287.7" y="264.2">B</text>
<text x="114.4" y="294.9" transform="rotate(-90 114.4 294.9)">30.48</text>
<text x="6.8" y="369.2">A</text>
<text x="287.7" y="369.2">A</text>
<text x="177.4" y="376">Kapka_Kalibrace_cela_krabicka</text>
<text x="23.6" y="413.6">6</text>
<text x="73.1" y="413.6">5</text>
<text x="122.6" y="413.6">4</text>
<text x="172.1" y="413.6">3</text>
<text x="179" y="409.4">2 : 1</text>
<text x="221.6" y="413.6">2</text>
<text x="248.5" y="409.4">1</text>
<text x="259" y="409.4">1</text>
<text x="271.1" y="413.6">1</text>
</g>
<g font-size="3.5">
<text x="90.9" y="350">DRAWN</text>
<text x="90.9" y="359.5">CHECKED</text>
<text x="160.8" y="365.7">TITLE</text>
<text x="90.9" y="369">QA</text>
<text x="90.9" y="378.6">MFG</text>
<text x="90.9" y="388.1">APPROVED</text>
<text x="162.8" y="394.4">SIZE</text>
<text x="198.9" y="394.4">DWG NO</text>
<text x="277.6" y="394.4">REV</text>
<text x="160.8" y="407.1">SCALE</text>
<text x="237" y="409.4">SHEET</text>
<text x="253.4" y="409.4">OF</text>
</g>
</svg>
